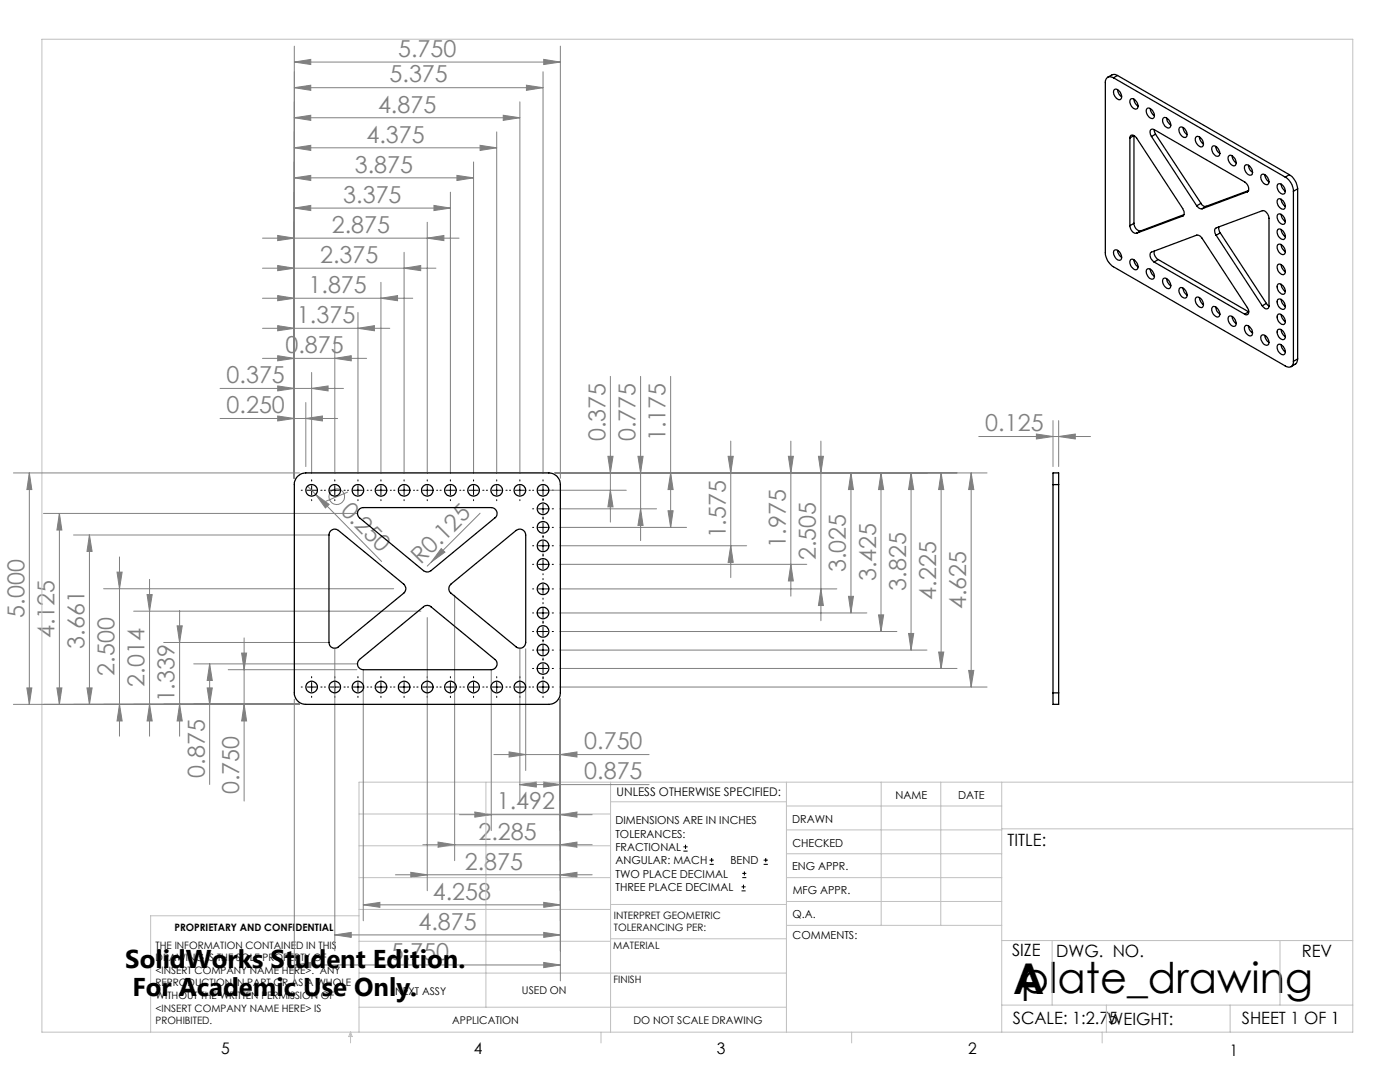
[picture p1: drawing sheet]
<svg xmlns="http://www.w3.org/2000/svg" width="279mm" height="216mm" viewBox="0 0 279 216" stroke-linecap="round" stroke-linejoin="round" font-family="sans-serif">
<g fill="none" stroke="#808080" stroke-width=".2">
<path d="M58.7 12.4l3.3-.5v1zM58.7 17.5l3.3-.5v1zM58.7 9.2v86.2M58.7 12.4h53.1M58.7 17.5h49.7M105.1 17l3.3 .5-3.3 .5zM108.4 14.3v80.2M108.5 11.9l3.3 .5-3.3 .5zM111.8 9.2v86.2M58.7 35.5l3.3-.5v1zM58.7 29.5l3.3-.5v1zM58.7 23.5l3.3-.5v1z"/>
<path d="M58.7 35.5h35.8M58.7 29.5h40.4M58.7 23.5h45.1M89.9 38.3v56.2M91.2 35l3.3 .5-3.3 .5zM94.5 32.3v62.2M95.8 29l3.3 .5-3.3 .5zM99.1 26.3v68.2M100.4 23l3.4 .5-3.4 .5zM103.8 20.3v74.2M52.4 59.5h30M52.4 53.5h34.6"/>
<path d="M52.4 47.5h39.2M55.4 59l3.3 .5-3.3 .5zM55.4 53l3.3 .5-3.3 .5zM55.4 47l3.3 .5-3.3 .5zM58.7 41.5l3.3-.5v1zM58.7 41.5h31.2M76 59.5l3.3-.5v1zM76 56.3v38.2M80.6 53.5l3.4-.5v1zM80.6 50.3v44.2M85.3 47.5l3.3-.5v1zM85.3 44.3v50.2"/>
<path d="M86.6 41l3.3 .5-3.3 .5zM43.9 77.5h24.6M52.4 71.5h20.8M52.4 65.5h25.4M55.4 77l3.3 .5-3.3 .5zM55.4 71l3.3 .5-3.3 .5zM55.4 65l3.3 .5-3.3 .5zM62.2 77.5l3.3-.5v1zM62.2 74.3v20.2M66.8 71.5l3.3-.5v1zM66.8 68.3v26.2M71.4 65.5l3.3-.5v1z"/>
<path d="M71.4 62.3v32.2M121.8 75.1v29.1M127.8 75.1v32.8M133.8 75.1v30.1M2.7 94.4h57.1M5.9 94.4v46.1M5.9 94.4l.4 3.3h-.9zM43.9 83.5h23.5M55.4 83l3.3 .5-3.3 .5zM61 83.5l3.3-.5v1zM61 80.3v12.8M61.4 97l1.6 1.7"/>
<path d="M63 98.7l2.7 1.9-.8 .8zM63 98.7l13.2 13.3M69.4 98.2l-4.4 1.8M109.6 97.8h15.4M110.8 94.4h86.2M121.3 91.1h1l-.5 3.3zM121.8 97.8l.5 3.3h-1zM127.3 91.1h1l-.5 3.3zM133.8 94.4l.5 3.3h-1zM145.3 91.1h1l-.5 3.3zM145.8 88v27.3M157.3 91.1h1l-.5 3.3z"/>
<path d="M157.8 88v31M163.3 91.1h1l-.5 3.3zM163.8 88v35.9M169.8 94.4l.5 3.3h-1zM169.8 94.4v27.9M175.8 94.4l.6 3.3h-1.1zM175.8 94.4v31.6M181.8 94.4l.6 3.3h-1.1zM181.8 94.4v35.3M187.8 94.4l.5 3.3h-1zM187.8 94.4v39M193.8 94.4l.5 3.3h-1z"/>
<path d="M193.8 94.4v42.7M195.3 87.1h22.3M206.8 86.6l3.3 .5-3.3 .5zM210.1 83.9v9.2M211.3 87.1l3.3-.5v1zM211.3 83.9v9.2M8.7 102.4h62.5M11.9 102.4v38.1M11.9 102.4l.4 3.4h-.9zM14.7 106.8h50.8M17.9 106.8v33.7M17.9 106.8l.5 3.2h-1z"/>
<path d="M20.7 117.5h57.9M23.4 114.2h1l-.6 3.3zM23.8 111.1v35.8M29.4 118.6h1l-.6 3.4zM29.8 115.6v31.3M88.1 109.5l.7 .7-2.7 1.9zM90.7 118.7v53M95.8 102.4l-10.5 10.6M111.7 117.5h55.3M111.7 101.5h19.3M111.7 105.2h25.3M111.7 108.9h37.3"/>
<path d="M111.7 112.6h49.3M127.8 101.5l.5 3.3h-1zM133.3 101.9h1l-.5 3.3zM145.8 108.9l.5 3.3h-1zM157.8 112.6l.5 3.3h-1zM163.8 117.5l.5 3.3h-1zM169.3 119h1l-.5 3.3zM5.4 137.3h.9l-.4 3.2zM11.4 137.3h.9l-.4 3.2zM17.4 137.3h1l-.5 3.2zM26.7 122h57.3M32.7 128.2h32.8"/>
<path d="M35.3 124.9h1.1l-.6 3.3zM35.8 121.8v25.1M38.7 132.5h32.5M41.3 137.3h1.1l-.6 3.2zM41.8 132.5v24M41.8 132.5l.6 3.3h-1.1zM45.5 133.6h25.7M48.2 130.3h1l-.5 3.3zM48.7 127.3v32.5M58.7 139.5v56.2M66.8 129.5v60.2M72.5 133.7v50"/>
<path d="M85.3 123.2v54.5M98 133.7v32M103.8 129.5v30.2M104.9 129.5v24.2M111.7 122.3h61.3M111.7 126h67.3M111.7 129.7h73.3M111.7 133.4h79.3M111.7 137.1h85.3M111.8 139.5v56.2M175.3 122.7h1.1l-.6 3.3zM181.3 126.4h1.1l-.6 3.3z"/>
<path d="M187.3 130.1h1l-.5 3.3zM193.3 133.8h1l-.5 3.3zM2.7 140.5h57.1M23.8 140.5l.6 3.4h-1zM29.8 140.5l.6 3.4h-1zM35.8 140.5l.6 3.4h-1.1zM48.7 140.5l.5 3.4h-1zM98.6 150.6h30.9M101.6 150l3.3 .6-3.3 .5zM103.8 156.6l3.2-.6v1.1zM103.8 156.6h25.7M108.5 156l3.3 .6-3.3 .5z"/>
<path d="M111.8 150.6l3.3-.6v1.1zM78.9 174.6h39.3M82 174.1l3.3 .5-3.3 .4zM84.4 168.6h33.8M87.4 168l3.3 .6-3.3 .5zM91.7 162.6h26.5M94.8 162l3.2 .6-3.2 .5zM111.8 162.6l3.3-.6v1.1zM111.8 168.6l3.3-.6v1.1zM111.8 174.6l3.3-.5v.9zM58.7 192.5l3.3-.4v1zM58.7 192.5h53.1"/>
<path d="M66.8 186.5l3.3-.4v.9zM66.8 186.5h45M72.5 180.6l3.3-.5v.9zM72.5 180.6h39.3M108.5 180.1l3.3 .5-3.3 .4zM108.5 186.1l3.3 .4-3.3 .5zM108.5 192.1l3.3 .4-3.3 .6z"/>
<circle cx="67.2" cy="99.1" r="1.56"/>
</g>
<g fill="none" stroke="#000" stroke-width=".2">
<path d="M60.1 97.8h.2M61.3 97.8h1.8M62.2 95.7v.3M62.2 96.9v1.8M62.2 99.7v.2M64 97.8h.3M64.7 97.8h.2M65.9 97.8h1.8M66.8 95.7v.3M66.8 96.9v1.8M66.8 99.7v.2M68.7 97.8h.2"/>
<path d="M69.4 97.8h.2M70.5 97.8h1.9M71.4 95.7v.3M71.4 96.9v1.8M71.4 99.7v.2M73.3 97.8h.2M74 97.8h.2M75.1 97.8h1.9M76 95.7v.3M76 96.9v1.8M76 99.7v.2M77.9 97.8h.2"/>
<path d="M78.6 97.8h.2M79.7 97.8h1.9M80.6 95.7v.3M80.6 96.9v1.8M80.6 99.7v.2M82.5 97.8h.2M83.2 97.8h.2M84.3 97.8h1.9M85.3 95.7v.3M85.3 96.9v1.8M85.3 99.7v.2M87.1 97.8h.2"/>
<path d="M87.8 97.8h.3M89 97.8h1.8M89.9 95.7v.3M89.9 96.9v1.8M89.9 99.7v.2M91.8 97.8h.2M92.4 97.8h.3M93.6 97.8h1.8M94.5 95.7v.3M94.5 96.9v1.8M94.5 99.7v.2M96.3 97.8h.3"/>
<path d="M97 97.8h.3M98.2 97.8h1.8M99.1 95.7v.3M99.1 96.9v1.8M99.1 99.7v.2M101 97.8h.2M101.7 97.8h.2M102.8 97.8h1.9M103.8 95.7v.3M103.8 96.9v1.8M103.8 99.7v.2M105.6 97.8h.2"/>
<path d="M106.3 97.8h.2M107.5 97.8h1.8M108.4 95.7v.3M108.4 96.9v1.8M108.4 99.4v.5M110.2 97.8h.3M106.3 117.5h.2M106.3 101.5h.2M106.3 105.2h.2M106.3 108.9h.2M106.3 112.6h.2M107.5 117.5h1.8"/>
<path d="M107.5 101.5h1.8M107.5 105.2h1.8M107.5 108.9h1.8M107.5 112.6h1.8M108.4 100.6v1.8M108.4 103.2v.4M108.4 104.3v1.9M108.4 106.9v.4M108.4 108v1.9M108.4 110.5v.5M108.4 111.7v1.8M108.4 114.5v.2"/>
<path d="M108.4 115.4v.3M108.4 116.6v1.8M108.4 119.3v.3M110.2 117.5h.3M110.2 101.5h.3M110.2 105.2h.3M110.2 108.9h.3M110.2 112.6h.3M60.1 137.1h.2M61.3 137.1h1.8M62.2 135v.3M62.2 136.2v1.8"/>
<path d="M62.2 138.9v.3M64 137.1h.3M64.7 137.1h.2M65.9 137.1h1.8M66.8 135v.3M66.8 136.2v1.8M66.8 138.9v.3M68.7 137.1h.2M69.4 137.1h.2M70.5 137.1h1.9M71.4 135v.3M71.4 136.2v1.8"/>
<path d="M71.4 138.9v.3M73.3 137.1h.2M74 137.1h.2M75.1 137.1h1.9M76 135v.3M76 136.2v1.8M76 138.9v.3M77.9 137.1h.2M78.6 137.1h.2M79.7 137.1h1.9M80.6 135v.3M80.6 136.2v1.8"/>
<path d="M80.6 138.9v.3M82.5 137.1h.2M83.2 137.1h.2M84.3 137.1h1.9M85.3 135v.3M85.3 136.2v1.8M85.3 138.9v.3M87.1 137.1h.2M87.8 137.1h.3M89 137.1h1.8M89.9 135v.3M89.9 136.2v1.8"/>
<path d="M89.9 138.9v.3M91.8 137.1h.2M92.4 137.1h.3M93.6 137.1h1.8M94.5 135v.3M94.5 136.2v1.8M94.5 138.9v.3M96.3 137.1h.3M97 137.1h.3M98.2 137.1h1.8M99.1 135v.3M99.1 136.2v1.8"/>
<path d="M99.1 138.9v.3M101 137.1h.2M101.7 137.1h.2M102.8 137.1h1.9M103.8 135v.3M103.8 136.2v1.8M103.8 138.9v.3M105.6 137.1h.2M106.3 137.1h.2M106.3 133.4h.2M106.3 129.7h.2M106.3 126h.2"/>
<path d="M106.3 122.3h.2M107.5 137.1h1.8M107.5 133.4h1.8M107.5 129.7h1.8M107.5 126h1.8M107.5 122.3h1.8M108.4 120.2v.3M108.4 121.4v1.8M108.4 123.9v.5M108.4 125.1v1.8M108.4 127.6v.5M108.4 128.8v1.8"/>
<path d="M108.4 131.3v.5M108.4 132.5v1.8M108.4 135v.5M108.4 136.2v1.8M108.4 138.9v.3M110.2 137.1h.3M110.2 133.4h.3M110.2 129.7h.3M110.2 126h.3M110.2 122.3h.3M136.4 169.8h.8M136.4 169h.8"/>
<path d="M136.8 168.6v.8M141.6 172.5h.9M141.6 171.6h.9M142 171.2v.8M148 177.8h.8M148 177h.8M148.1 175.1h.8M148.1 174.3h.8M148.4 176.5v.8M148.6 173.9v.8M152.4 172.5h.8M152.4 171.6h.8"/>
<path d="M152.8 171.2v.8"/>
</g>
<g fill="none" stroke="#c0c0c0" stroke-width=".2">
<path d="M8.4 7.8h261.6v198.2h-261.6zM97 156.1v44.9M121.8 156.1v49.9M121.8 160h35.2M157 156.1v49.9M175.9 156.1v28.5M187.7 156.1v28.5M199.9 156.1v49.9M270 156.1h-198.4v49.9M71.6 175.1h50.2M71.6 168.8h50.2M71.6 162.4h50.2"/>
<path d="M157 170.4h42.9M157 165.6h42.9M157 160.8h42.9M157 175.1h42.9M157 179.9h42.9M199.9 165.4h70.1M71.6 194.2h85.4M71.6 187.8h50.2M71.6 181.5h50.2M71.6 182.7h-41.5v23.3M121.8 187.3h35.2M121.8 180.5h35.2"/>
<path d="M157 184.6h42.9M199.9 187.7h70.1M210 187.7v12.9M255.4 187.7v12.9M70 206v2.1M70 206l.3 .8h-.7zM71.6 201h85.4M119.9 206v2.1M170 206v2.1M199.9 200.6h70.1M220 206v2.1M220.8 200.6v5.4"/>
<path d="M245.5 200.6v5.4"/>
</g>
<g fill="#808080">
<path d="M88.1 109.5l.7 .7-2.7 1.9z"/>
<path d="M63 98.7l2.7 1.9-.8 .8z"/>
<path d="M111.8 150.6l3.3-.6v1.1zM101.6 150l3.3 .6-3.3 .5zM108.5 156l3.3 .6-3.3 .5zM103.8 156.6l3.2-.6v1.1zM111.8 162.6l3.3-.6v1.1zM94.8 162l3.2 .6-3.2 .5zM111.8 168.6l3.3-.6v1.1zM87.4 168l3.3 .6-3.3 .5zM111.8 174.6l3.3-.5v.9zM82 174.1l3.3 .5-3.3 .4zM108.5 180.1l3.3 .5-3.3 .4zM72.5 180.6l3.3-.5v.9zM108.5 186.1l3.3 .4-3.3 .5zM66.8 186.5l3.3-.4v.9zM108.5 192.1l3.3 .4-3.3 .6zM58.7 192.5l3.3-.4v1z"/>
<path d="M58.7 12.4l3.3-.5v1zM108.5 11.9l3.3 .5-3.3 .5zM206.8 86.6l3.3 .5-3.3 .5zM211.3 87.1l3.3-.5v1z"/>
<path d="M41.3 137.3h1.1l-.6 3.2zM41.8 132.5l.6 3.3h-1.1zM35.8 140.5l.6 3.4h-1.1zM35.3 124.9h1.1l-.6 3.3zM23.8 140.5l.6 3.4h-1zM23.4 114.2h1l-.6 3.3zM29.8 140.5l.6 3.4h-1zM29.4 118.6h1l-.6 3.4zM17.4 137.3h1l-.5 3.2zM17.9 106.8l.5 3.2h-1zM11.4 137.3h.9l-.4 3.2zM11.9 102.4l.4 3.4h-.9zM5.4 137.3h.9l-.4 3.2zM5.9 94.4l.4 3.3h-.9zM48.7 140.5l.5 3.4h-1zM48.2 130.3h1l-.5 3.3z"/>
<path d="M121.3 91.1h1l-.5 3.3zM121.8 97.8l.5 3.3h-1zM127.3 91.1h1l-.5 3.3zM127.8 101.5l.5 3.3h-1zM133.8 94.4l.5 3.3h-1zM133.3 101.9h1l-.5 3.3zM145.3 91.1h1l-.5 3.3zM145.8 108.9l.5 3.3h-1zM157.3 91.1h1l-.5 3.3zM157.8 112.6l.5 3.3h-1zM163.3 91.1h1l-.5 3.3zM163.8 117.5l.5 3.3h-1zM169.8 94.4l.5 3.3h-1zM169.3 119h1l-.5 3.3zM175.8 94.4l.6 3.3h-1.1zM175.3 122.7h1.1l-.6 3.3zM181.8 94.4l.6 3.3h-1.1zM181.3 126.4h1.1l-.6 3.3zM187.8 94.4l.5 3.3h-1zM187.3 130.1h1l-.5 3.3zM193.8 94.4l.5 3.3h-1zM193.3 133.8h1l-.5 3.3z"/>
<path d="M55.4 83l3.3 .5-3.3 .5zM61 83.5l3.3-.5v1zM55.4 77l3.3 .5-3.3 .5zM62.2 77.5l3.3-.5v1zM55.4 71l3.3 .5-3.3 .5zM66.8 71.5l3.3-.5v1zM55.4 65l3.3 .5-3.3 .5zM71.4 65.5l3.3-.5v1zM55.4 59l3.3 .5-3.3 .5zM76 59.5l3.3-.5v1zM55.4 53l3.3 .5-3.3 .5zM80.6 53.5l3.4-.5v1zM55.4 47l3.3 .5-3.3 .5zM85.3 47.5l3.3-.5v1zM58.7 41.5l3.3-.5v1zM86.6 41l3.3 .5-3.3 .5zM58.7 35.5l3.3-.5v1zM91.2 35l3.3 .5-3.3 .5zM58.7 29.5l3.3-.5v1zM95.8 29l3.3 .5-3.3 .5zM58.7 23.5l3.3-.5v1zM100.4 23l3.4 .5-3.4 .5zM58.7 17.5l3.3-.5v1zM105.1 17l3.3 .5-3.3 .5z"/>
</g>
<g fill="none" stroke="#000" stroke-width=".25">
<path d="M222.2 15.5a.99 .99 0 0 0-1.1-.1 .99 .99 0 0 0-.5 1.1v33.9a3.4 3.4 0 0 0 1.6 2.8l34.3 19.8a.97 .97 0 0 0 1.2 .2 .97 .97 0 0 0 .4-1.1M222.2 15.5l34.3 19.8M222.4 17.9a1.18 1.18 0 0 1 1.4 1.2 .58 .58 0 0 1-.2 .8 .58 .58 0 0 1-.8-.3 1.38 1.38 0 0 1-.4-1.7zM223 17.9a1.78 1.78 0 0 0 .8 1.4M223 15.1l-.5-.2a2.03 2.03 0 0 0-1.4 .5M223 15.1l-.8 .4M223 15.1l34.3 19.8M225.6 19.8a1.29 1.29 0 0 1 1.5 1.6 .65 .65 0 0 1-.6 .4 .65 .65 0 0 1-.6-.5 1.29 1.29 0 0 1-.3-1.5zM226.3 19.8a1.95 1.95 0 0 0 .8 1.4M225.5 27.5a.54 .54 0 0 1 .4-.6 .54 .54 0 0 1 .6 .3l9.5 14.4a1.07 1.07 0 0 1 0 1.5M225.5 27.5v17.5M225.5 27.5l.8-.4v17.5"/>
<path d="M228.9 21.7a1.18 1.18 0 0 1 1.5 1.2 .58 .58 0 0 1-.3 .8 .58 .58 0 0 1-.8-.3 1.41 1.41 0 0 1-.4-1.7zM229.6 21.7a1.84 1.84 0 0 0 .8 1.4M229.8 27.2l9 13.9M230.3 25.9a.54 .54 0 0 0-.7 0 .54 .54 0 0 0 0 .7l.2 .6M230.3 25.9l18.1 10.4a1.46 1.46 0 0 1 .6 1.9l-.1 .1M230.3 25.9l.3 .9M230.6 26.8l-.8 .4M230.6 26.8l9.1 13.8M232.2 23.6a1.09 1.09 0 0 1 1.4 1 .59 .59 0 0 1 0 .7 .59 .59 0 0 1-.7 .2 1.52 1.52 0 0 1-.7-1.9zM232.8 23.6a1.95 1.95 0 0 0 .8 1.4M235.4 25.4a1.26 1.26 0 0 1 1.5 1.6 .56 .56 0 0 1-.5 .5 .56 .56 0 0 1-.6-.4 1.41 1.41 0 0 1-.4-1.7zM236.1 25.4a1.69 1.69 0 0 0 .8 1.4"/>
<path d="M238.7 27.3a1.15 1.15 0 0 1 1.5 1.2 .58 .58 0 0 1-.3 .8 .58 .58 0 0 1-.8-.3 1.42 1.42 0 0 1-.4-1.7zM239.4 27.3a1.93 1.93 0 0 0 .8 1.5M242 29.2a1.26 1.26 0 0 1 1.4 1.6 .62 .62 0 0 1-.6 .4 .62 .62 0 0 1-.6-.5 1.29 1.29 0 0 1-.2-1.5zM242.6 29.2a1.69 1.69 0 0 0 .9 1.4M245.1 31.2a.67 .67 0 0 1 1.2 .3 1.01 1.01 0 0 1 0 1.6 1.56 1.56 0 0 1-1.2-1.9zM245.9 31.1a1.78 1.78 0 0 0 .8 1.4M248.5 33a1.26 1.26 0 0 1 1.4 1.6 .62 .62 0 0 1-.6 .4 .62 .62 0 0 1-.6-.5 1.29 1.29 0 0 1-.2-1.5zM248.9 38.3l-9 3.4M249 38.2l-.1 .1M249.2 33a1.69 1.69 0 0 0 .8 1.4M249.2 38l-8.5 3.2M251.8 34.9a1.18 1.18 0 0 1 1.4 1.2 .58 .58 0 0 1-.3 .7 .58 .58 0 0 1-.7-.3 1.38 1.38 0 0 1-.4-1.6z"/>
<path d="M252.4 34.9a1.84 1.84 0 0 0 .9 1.4M255 36.8a1.29 1.29 0 0 1 1.5 1.5 .57 .57 0 0 1-.5 .5 .57 .57 0 0 1-.6-.3 1.49 1.49 0 0 1-.4-1.7zM255 39.8a1.22 1.22 0 0 1 1.5 1.2 .58 .58 0 0 1-.3 .7 .58 .58 0 0 1-.8-.2 1.45 1.45 0 0 1-.4-1.7zM255.7 36.8a1.95 1.95 0 0 0 .8 1.4M255.7 39.8a1.95 1.95 0 0 0 .8 1.4M256.5 35.3a3.4 3.4 0 0 1 1.6 2.9M257.3 34.9a3.7 3.7 0 0 1 1.7 2.8M257.3 34.9l-.8 .4M258.1 38.2v33.9M259 37.7l-.9 .5M259 37.7v33.9M222.3 50.1a.91 .91 0 0 1 1.4 .6 .7 .7 0 0 1 .2 .8 .7 .7 0 0 1-.6 .4 1.67 1.67 0 0 1-1-1.8z"/>
<path d="M223 50a1.95 1.95 0 0 0 .8 1.4M225.5 45a1.45 1.45 0 0 0 1.3 1.5M225.6 51.8a1.22 1.22 0 0 1 1.5 1.2 .58 .58 0 0 1-.3 .8 .58 .58 0 0 1-.7-.3 1.45 1.45 0 0 1-.5-1.7zM226.3 44.6a1.45 1.45 0 0 0 1.3 1.5M226.3 51.8a1.78 1.78 0 0 0 .8 1.4M226.3 44.6l-.8 .4M227.6 46.1l-.8 .4M228.8 53.8a.78 .78 0 0 1 1.3 .5 .78 .78 0 0 1 .3 .8 .78 .78 0 0 1-.6 .6 1.64 1.64 0 0 1-1-1.9zM229.6 53.7a1.84 1.84 0 0 0 .8 1.4M230.3 52.3a1.32 1.32 0 0 1-.5-2l9-3.4a1.16 1.16 0 0 1 1.1 .6l9 13.8a.84 .84 0 0 1-.2 1.5l-.3-.1M230.3 52.3l18.1 10.4M230.4 50.1a1.62 1.62 0 0 0 .7 1.7"/>
<path d="M231.1 51.8l18.1 10.4-.8 .5M231.1 51.8l-.8 .5M232.2 55.6a1.22 1.22 0 0 1 1.4 1.2 .58 .58 0 0 1-.2 .8 .58 .58 0 0 1-.8-.3 1.45 1.45 0 0 1-.4-1.7zM232.8 55.6a1.95 1.95 0 0 0 .8 1.4M235.4 57.5a1.13 1.13 0 0 1 1.5 1.2 .58 .58 0 0 1-.3 .8 .58 .58 0 0 1-.8-.3 1.41 1.41 0 0 1-.4-1.7zM236 43.1l-9.2 3.4M236.1 57.5a1.69 1.69 0 0 0 .8 1.4M236.1 43l-.1 .1M236.3 42.8l-8.7 3.3M238.7 59.4a1.29 1.29 0 0 1 1.5 1.6 .56 .56 0 0 1-.5 .4 .56 .56 0 0 1-.6-.3 1.49 1.49 0 0 1-.4-1.7zM238.8 41.1a1.16 1.16 0 0 0 1.1 .6M239.4 59.4a1.95 1.95 0 0 0 .8 1.4"/>
<path d="M239.7 40.6a.93 .93 0 0 0 1 .6M239.7 40.6l-.9 .5M240.7 41.2l-.8 .5M242.7 47a.99 .99 0 0 1 0-1.5l9.2-3.4a1.42 1.42 0 0 1 1.4 1.4v17.6M242.7 47l9.2 14M243.3 45.3l-.1 .5 .3 .7M243.5 46.5l-.8 .5M243.5 46.5l9.2 14M255 56.7a1.22 1.22 0 0 1 1.5 1.2 .58 .58 0 0 1-.3 .8 .58 .58 0 0 1-.8-.3 1.45 1.45 0 0 1-.4-1.7zM255 48.8a1.29 1.29 0 0 1 1.5 1.6 .57 .57 0 0 1-.5 .4 .57 .57 0 0 1-.6-.3 1.49 1.49 0 0 1-.4-1.7zM255 42.8a1.29 1.29 0 0 1 1.5 1.6 .57 .57 0 0 1-.5 .4 .57 .57 0 0 1-.6-.3 1.49 1.49 0 0 1-.4-1.7zM255 52.8a1.29 1.29 0 0 1 1.5 1.6 .56 .56 0 0 1-.5 .4 .56 .56 0 0 1-.6-.3 1.49 1.49 0 0 1-.4-1.7z"/>
<path d="M255 45.8a1.22 1.22 0 0 1 1.5 1.2 .58 .58 0 0 1-.3 .8 .58 .58 0 0 1-.8-.3 1.45 1.45 0 0 1-.4-1.7zM255 59.8a1.29 1.29 0 0 1 1.5 1.5 .57 .57 0 0 1-.5 .5 .57 .57 0 0 1-.6-.3 1.49 1.49 0 0 1-.4-1.7zM255.7 42.8a1.95 1.95 0 0 0 .8 1.4M255.7 45.8a1.95 1.95 0 0 0 .8 1.4M255.7 48.8a1.95 1.95 0 0 0 .8 1.4M255.7 52.8a1.95 1.95 0 0 0 .8 1.4M255.7 56.7a1.95 1.95 0 0 0 .8 1.4M255.7 59.8a1.95 1.95 0 0 0 .8 1.4M242 61.3a1.13 1.13 0 0 1 1.4 1.2 .56 .56 0 0 1-.3 .7 .56 .56 0 0 1-.7-.3 1.42 1.42 0 0 1-.4-1.6zM242.6 61.2a1.69 1.69 0 0 0 .9 1.5M245.3 63.1a1.25 1.25 0 0 1 1.4 1.5 .6 .6 0 0 1-.6 .6 .6 .6 0 0 1-.6-.5 1.29 1.29 0 0 1-.2-1.6zM245.9 63.1a1.95 1.95 0 0 0 .8 1.5"/>
<path d="M248.5 65.1a1.13 1.13 0 0 1 1.4 1.2 .56 .56 0 0 1-.2 .7 .56 .56 0 0 1-.8-.3 1.42 1.42 0 0 1-.4-1.6zM249.2 65a1.57 1.57 0 0 0 .8 1.4M251.8 66.9a1.26 1.26 0 0 1 1.4 1.6 .62 .62 0 0 1-.6 .4 .62 .62 0 0 1-.6-.5 1.29 1.29 0 0 1-.2-1.5zM251.9 61a.76 .76 0 0 0 1.3 .4l.1-.3M252.4 66.9a1.84 1.84 0 0 0 .9 1.4M252.7 60.5l.6 .6M252.7 60.5l-.8 .5M255 62.8a1.22 1.22 0 0 1 1.5 1.2 .58 .58 0 0 1-.3 .7 .58 .58 0 0 1-.8-.2 1.45 1.45 0 0 1-.4-1.7zM255 68.8a1.22 1.22 0 0 1 1.5 1.2 .58 .58 0 0 1-.3 .8 .58 .58 0 0 1-.8-.3 1.45 1.45 0 0 1-.4-1.7zM255 65.8a1.29 1.29 0 0 1 1.5 1.6 .57 .57 0 0 1-.5 .4 .57 .57 0 0 1-.6-.3 1.49 1.49 0 0 1-.4-1.7zM255.7 62.8a1.95 1.95 0 0 0 .8 1.4M255.7 65.8a1.95 1.95 0 0 0 .8 1.4"/>
<path d="M255.7 68.8a1.95 1.95 0 0 0 .8 1.4M259 71.6l-.3 1-1 .6M259 71.6l-.9 .5M59.4 95l.6-.4 1-.2h48.5a2.29 2.29 0 0 1 2.3 2.3v41.6a2.29 2.29 0 0 1-2.3 2.2h-48.5a2.29 2.29 0 0 1-2.3-2.2v-42zM210.1 96.7v-2.3h1.2v2.3M210.1 96.7h1.2M210.1 96.7v41.6M211.3 96.7v41.6M66 105.9l.6-.3 .9 .2 13.1 10.8a1.17 1.17 0 0 1 0 1.8l-13.1 10.7a1.14 1.14 0 0 1-1.2 .1 1.14 1.14 0 0 1-.6-1v-21.4zM71.6 101.7l.9-.4h25.5a1.16 1.16 0 0 1 1.1 .7 1.16 1.16 0 0 1-.3 1.3l-12.8 10.6a1.23 1.23 0 0 1-1.5 0l-12.7-10.6a1.12 1.12 0 0 1-.2-1.6zM90 116.6l13-10.8a1.18 1.18 0 0 1 1.2-.1 1.18 1.18 0 0 1 .7 1.1v21.4a1.16 1.16 0 0 1-.7 1 1.16 1.16 0 0 1-1.2-.1l-13-10.7a1.17 1.17 0 0 1 0-1.8zM71.8 131.6l12.7-10.5a1.11 1.11 0 0 1 1.5 0l12.8 10.5a1.16 1.16 0 0 1 .3 1.3 1.16 1.16 0 0 1-1.1 .7h-25.5a1.16 1.16 0 0 1-1.1-.7 1.16 1.16 0 0 1 .4-1.3z"/>
<path d="M210.1 138.3v2.2h1.2v-2.2M210.1 138.3h1.2"/>
<circle cx="62.2" cy="97.8" r="1.16"/>
<circle cx="66.8" cy="97.8" r="1.16"/>
<circle cx="71.4" cy="97.8" r="1.16"/>
<circle cx="76" cy="97.8" r="1.16"/>
<circle cx="80.7" cy="97.8" r="1.16"/>
<circle cx="85.3" cy="97.8" r="1.16"/>
<circle cx="89.9" cy="97.8" r="1.16"/>
<circle cx="94.5" cy="97.8" r="1.16"/>
<circle cx="99.1" cy="97.8" r="1.16"/>
<circle cx="103.8" cy="97.8" r="1.16"/>
<circle cx="108.4" cy="97.8" r="1.17"/>
<circle cx="108.4" cy="105.2" r="1.17"/>
<circle cx="108.4" cy="108.9" r="1.17"/>
<circle cx="108.4" cy="101.5" r="1.16"/>
<circle cx="108.4" cy="117.5" r="1.16"/>
<circle cx="108.4" cy="112.6" r="1.16"/>
<circle cx="62.2" cy="137.1" r="1.15"/>
<circle cx="66.8" cy="137.1" r="1.15"/>
<circle cx="71.4" cy="137.1" r="1.15"/>
<circle cx="76" cy="137.1" r="1.15"/>
<circle cx="80.7" cy="137.1" r="1.15"/>
<circle cx="85.3" cy="137.1" r="1.15"/>
<circle cx="89.9" cy="137.1" r="1.15"/>
<circle cx="94.5" cy="137.1" r="1.15"/>
<circle cx="99.1" cy="137.1" r="1.15"/>
<circle cx="103.8" cy="137.1" r="1.15"/>
<circle cx="108.4" cy="122.3" r="1.15"/>
<circle cx="108.4" cy="129.7" r="1.16"/>
<circle cx="108.4" cy="133.4" r="1.16"/>
<circle cx="108.4" cy="126" r="1.16"/>
<circle cx="108.4" cy="137.1" r="1.16"/>
</g>
<g font-size="8.5">
<text x="202.2" y="198.3">A</text>
<text x="203.8" y="198.1">plate_drawing</text>
</g>
<g font-size="5.1">
<text x="25" y="193.2">SolidWorks Student Edition.</text>
<text x="26.4" y="198.8">For Academic Use Only.</text>
</g>
<g font-size="4.7" fill="#808080">
<text x="79.5" y="11.3">5.750</text>
<text x="77.8" y="16.5">5.375</text>
<text x="75.4" y="22.5">4.875</text>
<text x="73.1" y="28.5">4.375</text>
<text x="70.8" y="34.5">3.875</text>
<text x="68.5" y="40.5">3.375</text>
<text x="66.2" y="46.5">2.875</text>
<text x="63.9" y="52.5">2.375</text>
<text x="61.6" y="58.5">1.875</text>
<text x="59.3" y="64.5">1.375</text>
<text x="57" y="70.5">0.875</text>
<text x="45.2" y="76.5">0.375</text>
<text x="45.2" y="82.5">0.250</text>
<text x="120.8" y="88" transform="rotate(-90 120.8 88)">0.375</text>
<text x="126.8" y="88" transform="rotate(-90 126.8 88)">0.775</text>
<text x="132.8" y="88" transform="rotate(-90 132.8 88)">1.175</text>
<text x="196.6" y="86.1">0.125</text>
<text x="67.8" y="102.1" transform="rotate(45 67.8 102.1)">0.250</text>
<text x="144.8" y="107.4" transform="rotate(-90 144.8 107.4)">1.575</text>
<text x="84" y="112.8" transform="rotate(-45 84 112.8)">R0.125</text>
<text x="156.8" y="109.3" transform="rotate(-90 156.8 109.3)">1.975</text>
<text x="162.8" y="111.7" transform="rotate(-90 162.8 111.7)">2.505</text>
<text x="168.8" y="114.1" transform="rotate(-90 168.8 114.1)">3.025</text>
<text x="174.8" y="116" transform="rotate(-90 174.8 116)">3.425</text>
<text x="180.8" y="117.8" transform="rotate(-90 180.8 117.8)">3.825</text>
<text x="186.8" y="119.7" transform="rotate(-90 186.8 119.7)">4.225</text>
<text x="4.9" y="123.3" transform="rotate(-90 4.9 123.3)">5.000</text>
<text x="192.8" y="121.5" transform="rotate(-90 192.8 121.5)">4.625</text>
<text x="10.9" y="127.3" transform="rotate(-90 10.9 127.3)">4.125</text>
<text x="16.9" y="129.4" transform="rotate(-90 16.9 129.4)">3.661</text>
<text x="22.9" y="134.8" transform="rotate(-90 22.9 134.8)">2.500</text>
<text x="28.9" y="137.1" transform="rotate(-90 28.9 137.1)">2.014</text>
<text x="34.9" y="140.2" transform="rotate(-90 34.9 140.2)">1.339</text>
<text x="116.6" y="149.5">0.750</text>
<text x="40.9" y="155.2" transform="rotate(-90 40.9 155.2)">0.875</text>
<text x="116.6" y="155.5">0.875</text>
<text x="47.7" y="158.5" transform="rotate(-90 47.7 158.5)">0.750</text>
<text x="99.1" y="161.5">1.492</text>
<text x="95.5" y="167.5">2.285</text>
<text x="92.7" y="173.5">2.875</text>
<text x="86.4" y="179.5">4.258</text>
<text x="83.5" y="185.5">4.875</text>
<text x="78" y="191.5">5.750</text>
</g>
<g font-size="3.4">
<text x="201.1" y="168.8">TITLE:</text>
<text x="202" y="190.8">SIZE</text>
<text x="210.8" y="190.9">DWG. NO.</text>
<text x="259.8" y="191">REV</text>
<text x="202.1" y="204.4">SCALE: 1:2.75</text>
<text x="221" y="204.5">WEIGHT:</text>
<text x="247.8" y="204.4">SHEET 1 OF 1</text>
</g>
<g font-size="3.2">
<text x="44.2" y="210.4">5</text>
<text x="94.6" y="210.3">4</text>
<text x="143.1" y="210.4">3</text>
<text x="193.2" y="210.3">2</text>
<text x="245.4" y="210.6">1</text>
</g>
<text font-size="2.4" x="123.1" y="158.9">UNLESS OTHERWISE SPECIFIED:</text>
<g font-size="2.2">
<text x="178.7" y="159.4">NAME</text>
<text x="191.2" y="159.4">DATE</text>
<text x="122.8" y="164.5">DIMENSIONS ARE IN INCHES</text>
<text x="122.8" y="167.1">TOLERANCES:</text>
<text x="158.1" y="164.2">DRAWN</text>
<text x="122.8" y="169.8">FRACTIONAL</text>
<text x="122.8" y="172.5">ANGULAR: MACH</text>
<text x="145.8" y="172.5">BEND</text>
<text x="158.1" y="173.7">ENG APPR.</text>
<text x="158.2" y="169.1">CHECKED</text>
<text x="122.8" y="175.1">TWO PLACE DECIMAL</text>
<text x="122.8" y="177.8">THREE PLACE DECIMAL</text>
<text x="158.2" y="178.4">MFG APPR.</text>
<text x="158.2" y="183.2">Q.A.</text>
<text x="158.2" y="187.4">COMMENTS:</text>
</g>
<g font-size="2.1">
<text x="78.8" y="198.5">NEXT ASSY</text>
<text x="104.2" y="198.4">USED ON</text>
<text x="90.2" y="204.3">APPLICATION</text>
<text x="126.4" y="204.3">DO NOT SCALE DRAWING</text>
</g>
<g font-size="2">
<text x="34.8" y="185.7">PROPRIETARY AND CONFIDENTIAL</text>
<text x="122.5" y="183.3">INTERPRET GEOMETRIC</text>
<text x="122.5" y="185.9">TOLERANCING PER:</text>
<text x="31.1" y="189.3">THE INFORMATION CONTAINED IN THIS</text>
<text x="31.1" y="191.8">DRAWING IS THE SOLE PROPERTY OF</text>
<text x="122.4" y="189.4">MATERIAL</text>
<text x="31.1" y="194.3">&lt;INSERT COMPANY NAME HERE&gt;. ANY</text>
<text x="31.1" y="196.8">REPRODUCTION IN PART OR AS A WHOLE</text>
<text x="122.4" y="196.2">FINISH</text>
<text x="31.1" y="199.4">WITHOUT THE WRITTEN PERMISSION OF</text>
<text x="31.1" y="201.9">&lt;INSERT COMPANY NAME HERE&gt; IS</text>
<text x="31.1" y="204.4">PROHIBITED.</text>
</g>
</svg>
